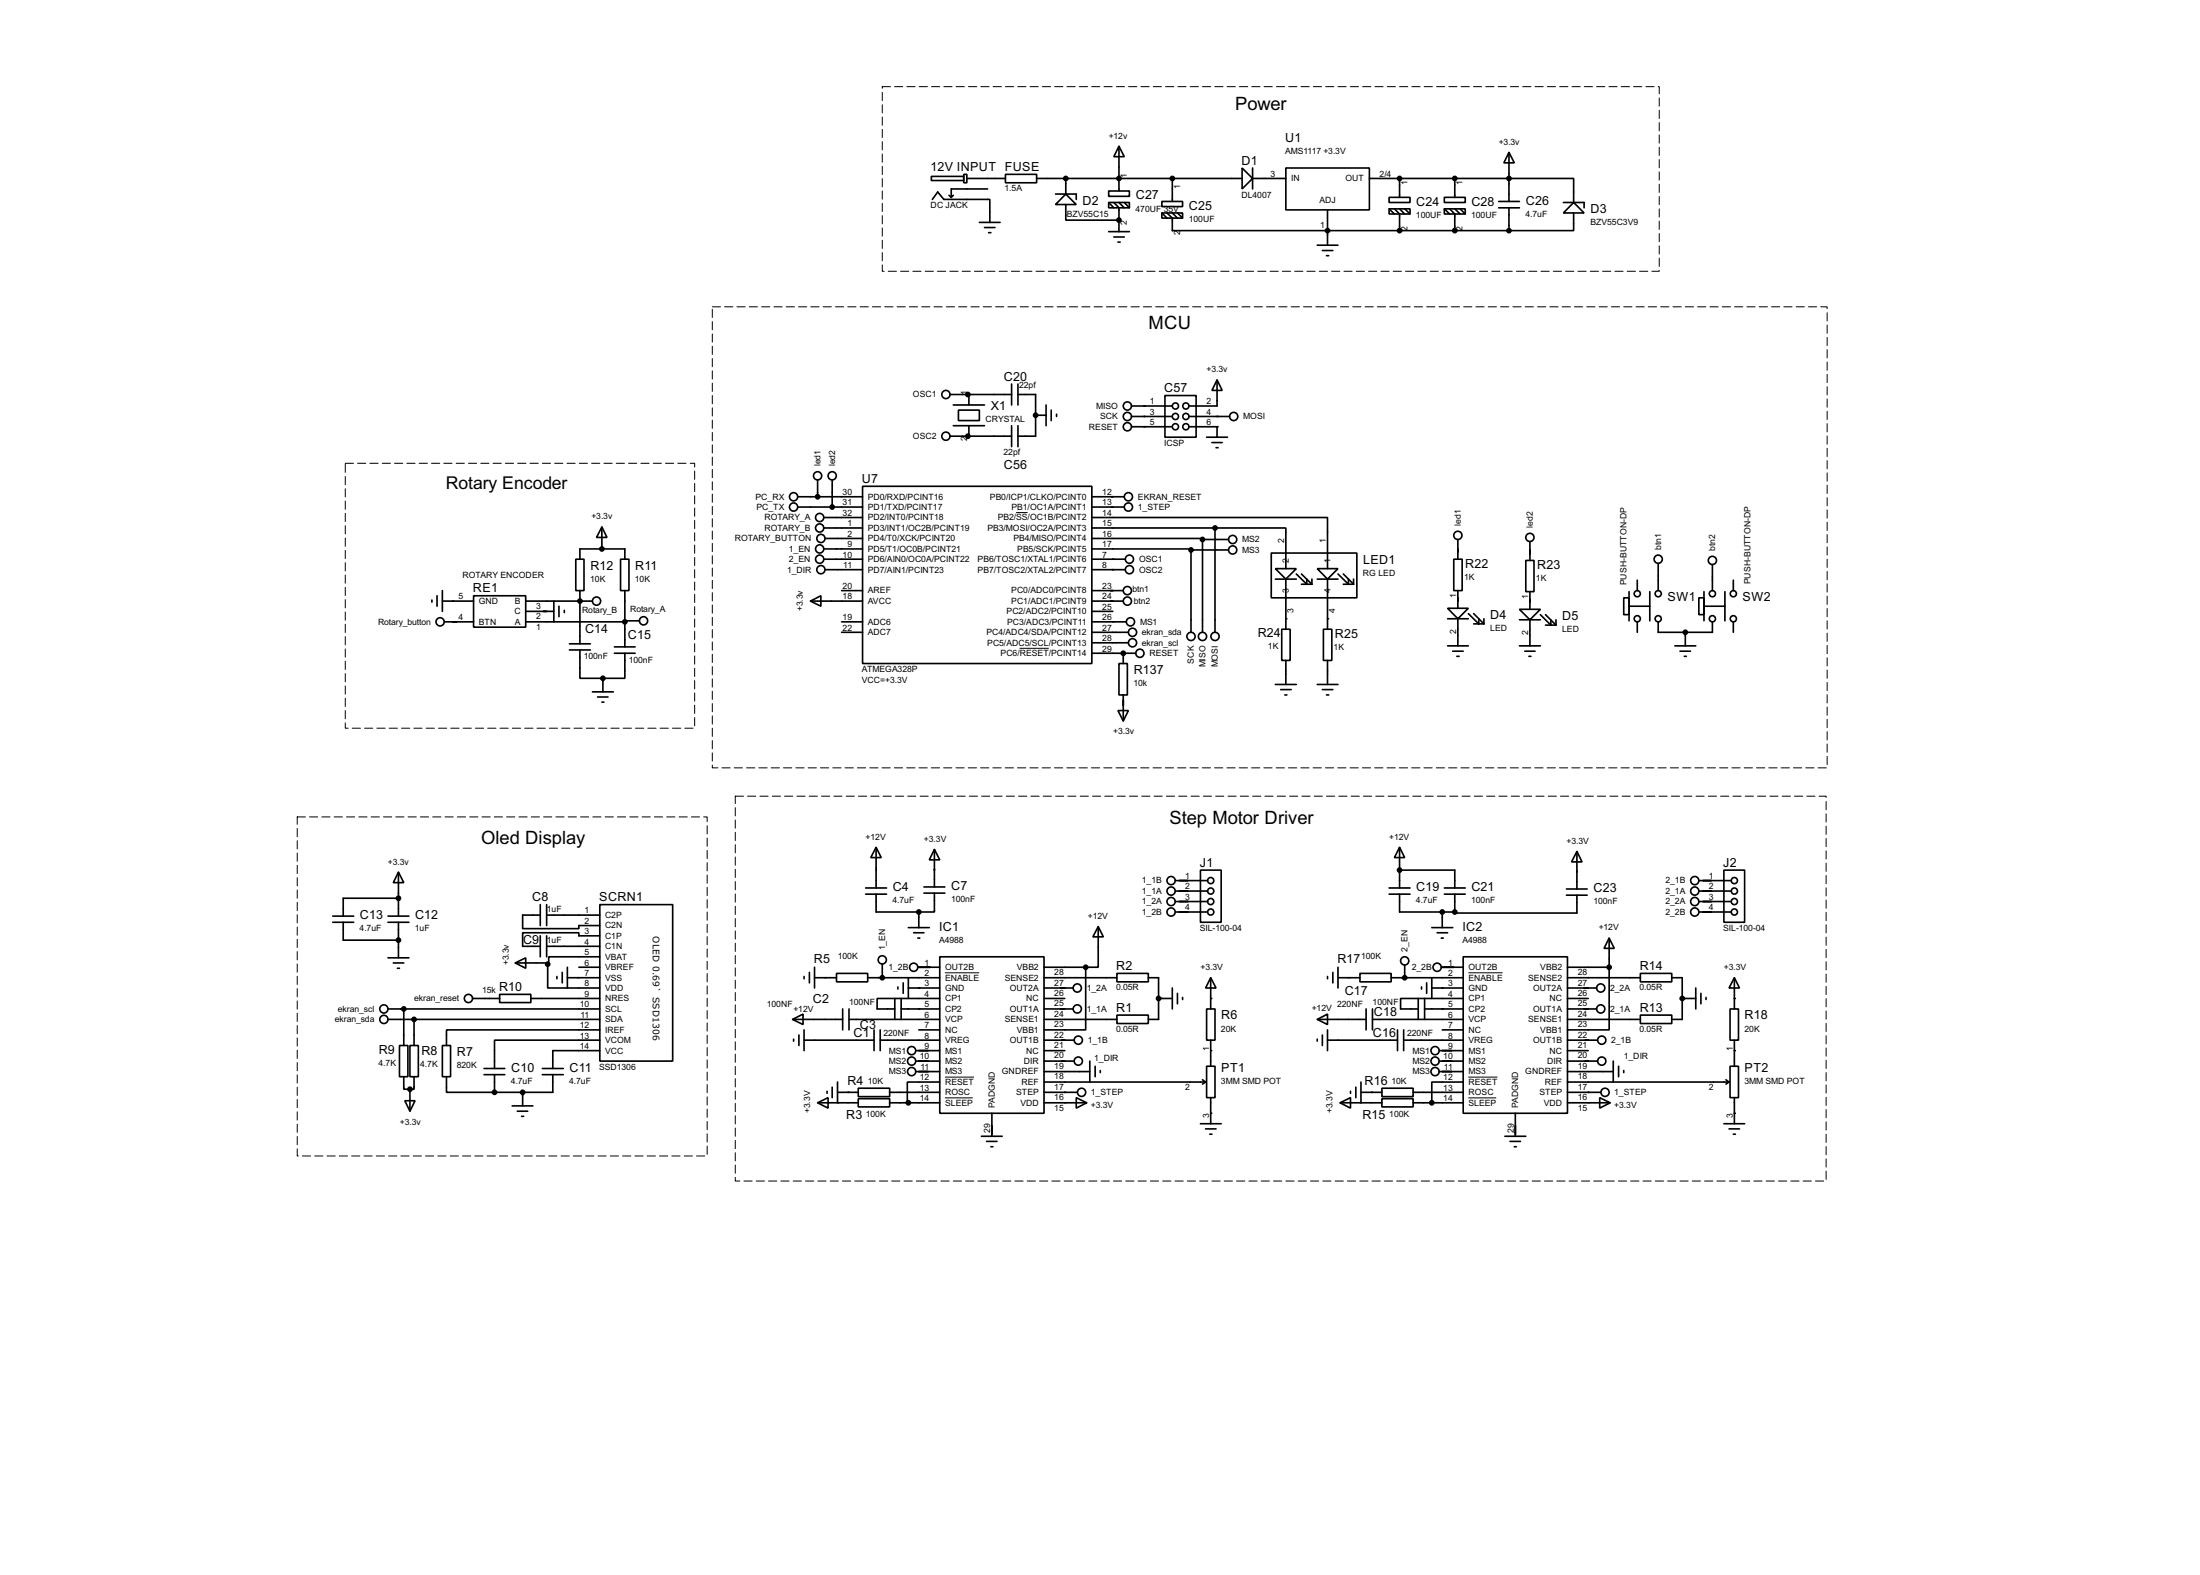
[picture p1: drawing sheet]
<svg xmlns="http://www.w3.org/2000/svg" width="536mm" height="383mm" viewBox="0 0 536 383" stroke-linecap="round" stroke-linejoin="round" font-family="sans-serif">
<g fill="none" stroke="#000" stroke-width=".4">
<path d="M272.6 35.6l1.3 2.6h-2.6zM272.6 35.6v10.9M367.6 37.1l1.3 2.6h-2.6zM367.6 37.1v12M226.9 43h7.9v1h-7.9zM227.1 48.6l1.3-1.8 1.5 1.8h11.2v5.6M231.2 47.6l.5 .5M232.2 47.6l-.5 .5M234.8 42.5h.7v2h-.7zM235.5 43.5h9.4M238.6 54.2h5M239.8 55.4h2.6"/>
<path d="M240.6 46h-8.9v2.1M240.8 56.7h.6M244.9 42.5h7.6v2h-7.6zM252.5 43.5h50.1M257.1 47.3h5.1v1.3M259.6 47.3l2.6 2.5h-5.1zM259.6 49.8v3.8h13M259.6 43.5v3.8M270.1 46.5h5v1.3h-5zM270.1 49.3h5v1.3h-5zM270.1 49.3l1.2 1.3M270.1 56.4h5"/>
<path d="M271.3 49.3l1.3 1.3v5.8M271.3 57.7h2.6M272.3 59h.6M272.6 49.3l1.3 1.3M273.9 49.3l1.2 1.3M283 49.1h5.1v1.2h-5.1zM283 51.9h5.1v1.2h-5.1zM283 51.9l1.3 1.2M284.3 51.9l1.3 1.2v3.1h82M285.6 43.5v5.6M285.6 51.9l1.2 1.2M286.8 51.9l1.3 1.2"/>
<path d="M302.6 40.9l2.5 2.6-2.5 2.5zM305.1 43.5h8.1M305.1 40.9v5.1M313.2 40.9h20.4v10.2h-20.4zM320.9 59.7h5M323.4 51.1v8.6M333.6 43.5h49.7v5.8M338.4 48.1h5.1v1.2h-5.1zM338.4 50.9h5.1v1.2h-5.1zM338.4 50.9l1.3 1.2M339.7 50.9l1.2 1.2v4.1M340.9 43.5v4.6"/>
<path d="M340.9 50.9l1.3 1.2M342.2 50.9l1.3 1.2M351.8 48.1h5.1v1.2h-5.1zM351.8 50.9h5.1v1.2h-5.1zM351.8 50.9l1.3 1.2M353.1 50.9l1.3 1.2v4.1M354.4 43.5v4.6M354.4 50.9l1.3 1.2M355.7 50.9l1.2 1.2M365.1 49.1h5M365.1 50.6h5M367.6 50.6v5.6"/>
<path d="M380.8 49.3h5.1v1.3M383.3 49.3l2.6 2.6h-5.1zM383.3 51.9v4.3h-15.7M322.1 61h2.6M323.1 62.3h.6M231.4 96.1h15M232.2 98.6h7.6M233.5 99.9h5.1v2.5h-5.1zM236 96.1v2.5M246.4 93.5v5.1M248 96.1h4.3v10.1h-4.3M248 93.5v5.1"/>
<path d="M254.8 98.6v5.1M256.1 99.9v2.5M275.6 98.9h10M283.8 96.3h7.6v10.2h-7.6zM296.5 92.5l1.2 2.6h-2.5zM296.5 92.5v6.4h-6.9M199.2 116.9v4.1M202.7 116.9v6.6M210.1 118.4h55.9v43.2h-55.9zM231.4 106.2h15M232.2 103.7h7.6M236 103.7v2.5"/>
<path d="M246.4 103.7v5.1M248 103.7v5.1M252.3 101.1h2.5M257.4 100.9v.5M275.6 101.4h10M275.6 103.9h10M289.6 103.9h6.9v2.6M289.6 101.4h9.9M293.9 106.5h5.1M295.2 107.8h2.5M296.2 109h.5M140.3 136.2h2v7.6h-2z"/>
<path d="M141.3 136.2v-2.5h10.9v2.5M146.6 128.3l1.3 2.6h-2.6zM146.6 128.3v5.4M151.2 136.2h2v7.6h-2zM194.4 121h15.7M194.4 123.5h15.7M200.7 133.7h9.4M200.7 136.2h9.4M200.7 126h9.4M200.7 128.6h9.4M201 131.1h9.1M201 138.7h9.1"/>
<path d="M266 133.7h24.1v.2M266 131.1h26.7v.3h.2M266 126h57.4v12.5M266 121h7.9M266 136.2h8.1M266 128.6h30M266 138.7h8.1M266 123.5h7.9M290.1 133.9h9.2M290.1 133.9v20.1M292.9 131.4h6.4M292.9 131.4v22.6"/>
<path d="M296 128.6h17.2v9.9M296 128.6v25.4M309.7 134.7h20.8v10.9h-20.8zM310.7 138.5h5.1l-2.6 2.5zM315.8 139.8l2.5 2.5v-1.3M317 139.8l2.6 2.5M320.9 138.5h5l-2.5 2.5zM325.9 139.8l2.6 2.5v-1.3M327.2 139.8l2.5 2.5M354.1 136.2h2.1v7.6h-2.1zM355.1 131.4v4.8M371.7 136.5h2v7.6h-2z"/>
<path d="M372.7 131.9v4.6M403.9 137.2v6.6M417.1 137.5v6.3M105.2 146.1v.5M106.5 145.1v2.5M107.8 146.4h7.6M107.8 143.8v5.1M108.3 151.4h7.1M115.4 145.1h12.7v7.6h-12.7zM128.1 146.4h16.2M128.1 148.9h6.8M134.9 146.4v5"/>
<path d="M136.2 147.6v2.6M137.5 148.6v.6M138.7 156.8h5.1M138.7 158.3h5.1M141.3 158.3v6.9h5.6M141.3 143.8v13M149.7 159.1h5M149.7 157.5h5M152.2 159.1v6.1h-5.3M152.2 143.8v13.7M155.8 151.2h-3.1l-.5 .2h-24.1M197.4 146.4l2.6-1.3v2.5z"/>
<path d="M197.4 146.4h12.7M205 154h5.1M205 151.4h5.1M205 143.8h5.1M266 159.1h10.7M266 146.4h7.6M266 154h8.9M266 156.5h8.9M266 148.9h5.1M266 151.4h8.4M266 143.8h7.6M273.6 159.1v2.5"/>
<path d="M310.7 141h5.1M312.2 153.2h2.1v7.6h-2.1zM313.2 141v12.2M317 142.3h2.6M319.6 141v1.3M320.9 141h5M322.4 153.2h2v7.6h-2zM323.4 141v12.2M327.2 142.3h2.5M329.7 141v1.3M352.6 148.1h5.1l-2.6 2.6zM352.6 150.7h5.1"/>
<path d="M352.6 157.3h5.1M353.9 158.6h2.5M354.9 159.8h.5M355.1 143.8v4.3M355.1 150.7v6.6M357.7 149.4l2.5 2.5v-1.2M359 149.4l2.5 2.5M359 151.9h2.5M361.5 150.7v1.2M370.1 148.4h5.1l-2.5 2.5zM370.1 150.9h5.1M370.1 157.3h5.1"/>
<path d="M371.4 158.6h2.5M372.4 159.8h.5M372.7 144.1v4.3M372.7 150.9v6.4M375.2 149.7l2.6 2.5v-1.3M376.5 149.7l2.5 2.5M376.5 152.2h2.5M379 150.9v1.3M395.5 145.6h1.3v4.1h-1.3zM396.8 144.1v7.1M396.8 147.6h5.1M398.8 141.3v2.5"/>
<path d="M398.8 151.4v2.6M401.9 144.1v7.1M403.9 151.4v2.6h13.2v-2.6M408 157.3h5.1M409.2 158.6h2.6M410.3 159.8h.5M410.5 154v3.3M413.8 145.6h1.3v4.1h-1.3zM415.1 147.6h5.1M415.1 144.1v7.1M420.2 144.1v7.1M422.2 141.3v2.5"/>
<path d="M422.2 151.4v2.6M144.3 168.5h5.1M145.6 169.7h2.5M146.6 171h.5M146.9 165.2v3.3M272.3 173h2.6l-1.3 2.6zM272.6 161.6h2v7.6h-2zM273.6 169.2v6.4M310.7 166.7h5.1M312 167.9h2.5M313 169.2h.5M313.2 160.8v5.9"/>
<path d="M320.9 166.7h5M322.1 167.9h2.6M323.1 169.2h.6M323.4 160.8v5.9M97.1 212.4l1.3 2.5h-2.6zM97.1 212.4v10.7M97.1 218.7h-13.5v4.4M210.9 216.2h5.1M210.9 217.7h5.1M213.4 206.3l1.3 2.5h-2.6zM213.4 217.7v4.4h10.4M213.4 206.3v9.9"/>
<path d="M225.1 216h5.1M225.1 217.5h5.1M227.6 206.8l1.3 2.6h-2.5zM227.6 217.5v4.6h-3.8M227.6 206.8v9.2M286.3 214.4h7.9M286.3 217h7.9M286.3 219.5h7.9M292.4 211.9h5.1v12.7h-5.1zM338.4 216.2h5.1M338.4 217.7h5.1M340.9 206.3l1.3 2.5h-2.5z"/>
<path d="M340.9 217.7v4.4h13.5M340.9 211.9h13.5v4.3M340.9 206.3v9.9M351.8 216.2h5.1M351.8 217.7h5.1M354.4 217.7v4.4M381.6 216.5h5M381.6 218h5M384.1 207.3l1.3 2.6h-2.6zM384.1 218v4.3h-29.7v-.2M384.1 207.3v9.2M413.8 214.4h7.9"/>
<path d="M413.8 217h7.9M413.8 219.5h7.9M419.9 211.9h5.1v12.7h-5.1zM81.1 223.1h5.1M81.1 224.6h5.1M83.6 224.6v4.3h13.5M94.5 233.2h5.1M94.5 223.1h5.1M94.5 224.6h5.1M95.8 234.5h2.6M96.8 235.8h.5M97.1 224.6v8.6"/>
<path d="M125.5 234.5l2.6-1.3v2.6zM125.5 234.5h7.9v.3M131.6 222.8h-4.3v3.3h13.7v-.7h5.1M131.6 220.3v5.1M131.6 227.9v5.1M133.2 222.8h12.9M133.2 230.4h12.9M133.2 220.3v5.1M133.2 227.9v5.1M133.4 234.8v5.8h12.7M135.7 237.8v.5M137 236.8v2.5"/>
<path d="M138.2 238.1h7.9M138.2 235.5v5.1M141 235.5h5.1M146.1 220.3h17.8v38.1h-17.8zM146.1 227.9h-5.1v-.8h-13.7v3.3h4.3M146.1 233h-12.4v1.8h-.3M195.9 237.8v.5M197.2 236.8v2.5M198.4 238.1h5.4M198.4 235.5v5.1M203.8 237h7.6v2.1h-7.6zM211.4 238.1h17.5"/>
<path d="M214.9 234.8v3.3M220 239.3v2.6M221.3 238.1v5M221.3 225.9h5.1M222.6 227.1h2.5M223.6 235.5h5.3M223.6 228.4h.5M223.8 222.1v3.8M228.9 233h25.4v38.1h-25.4zM254.3 238.1h17.8M254.3 235.5h10.2M264.5 235.5v15.3h-10.2"/>
<path d="M267.5 225.6l1.3 2.5h-2.6zM267.5 225.6v9.9h-3M272.1 237h7.6v2.1h-7.6zM279.7 238.1h2.5v10.1h-2.5M286.3 222.1h7.9M294.9 238.1l1.3 2.5h-2.5zM294.9 238.1v7.6M323.4 237.8v.5M324.7 236.8v2.5M325.9 238.1h5.4M325.9 235.5v5.1M331.3 237h7.6v2.1h-7.6z"/>
<path d="M338.9 238.1h17.5M342.2 235v3.1M347.5 239.3v2.6M348.8 225.9h5.1M348.8 238.1v5M350.1 227.1h2.5M351.1 235.5h5.3M351.1 228.4h.5M351.3 222.1v3.8M356.4 233h25.4v38.1h-25.4zM381.8 238.1h17.8M381.8 235.5h10.2"/>
<path d="M392 228.4l1.2 2.5h-2.5zM392 235.5v15.3h-10.2M392 228.4v7.1M399.6 237h7.6v2.1h-7.6zM407.2 238.1h2.6v10.1h-2.6M413.8 222.1h7.9M422.5 238.1l1.2 2.5h-2.5zM422.5 238.1v7.6M94.5 248.2h51.6M94.5 245.7h51.6M97.3 254.6h2.1v7.6h-2.1zM98.4 245.7v8.9"/>
<path d="M99.9 254.6h2v7.6h-2zM100.9 248.2v6.4M107.8 254.6h2v7.6h-2zM115.1 243.1h6.6M121.7 242.1h7.6v2h-7.6zM129.3 243.1h16.8M146.1 250.8h-37.3v3.8M146.1 253.3h-25.6v6.9M146.1 255.8h-11.4v4.4M193.1 248.2l2.5-1.3v2.6zM193.1 248.2h12.2M193.3 253v.5"/>
<path d="M194.6 252v2.6M195.9 253.3h17M195.9 250.8v5M205.3 245.7v5.1M206.8 248.2h22.1M206.8 245.7v5.1M212.9 250.8v5M214.4 253.3h14.5M214.4 250.8v5M218 243.1v5.1M218.7 240.3v.5M219.5 245.7h9.4"/>
<path d="M219.5 243.1v5.1M221.3 240.6h7.6M223.1 255.8h5.8M223.1 258.4h5.8M223.8 250.8h5.1M228.9 243.1h-15.2v2.6h4.3M254.3 248.2h17.8M254.3 243.1h5.1M254.3 253.3h7.4M254.3 240.6h7.1M254.3 245.7h7.1M254.3 255.8h5.1"/>
<path d="M254.3 258.4h7.4M265.5 258.4v5.1M266.8 259.6v2.6M272.1 247.2h7.6v2h-7.6zM282.2 243.1h3.4M285.6 240.6v5.1M286.8 241.9v2.5M288.1 242.9v.5M293.9 245.7h2.1v7.6h-2.1zM293.9 259.6h2.1v7.7h-2.1zM294.9 253.3v6.3M320.9 248.2l2.5-1.3v2.6z"/>
<path d="M320.9 248.2h11.9M320.9 253v.5M322.1 252v2.6M323.4 253.3h17M323.4 250.8v5M332.8 245.7v5.1M334.3 248.2h22.1M334.3 245.7v5.1M340.4 250.8v5M341.9 253.3h14.5M341.9 250.8v5M345.5 243.1v5.1"/>
<path d="M346.3 240.3v.5M347 245.7h9.4M347 243.1v5.1M348.8 240.6h7.6M350.6 255.8h5.8M350.6 258.4h5.8M351.3 250.8h5.1M356.4 243.1h-15.2v2.6h4.3M381.8 248.2h17.8M381.8 243.1h5.1M381.8 253.3h7.4M381.8 240.6h7.1"/>
<path d="M381.8 245.7h7.1M381.8 255.8h5.1M381.8 258.4h7.4M393 258.4v5.1M394.3 259.6v2.6M399.6 247.2h7.6v2h-7.6zM409.8 243.1h3.3M413.1 240.6v5.1M414.3 241.9v2.5M415.6 242.9v.5M421.4 245.7h2.1v7.6h-2.1zM421.4 259.6h2.1v7.7h-2.1z"/>
<path d="M422.5 253.3v6.3M98.4 262.2v3h1.5M98.6 268h2.5l-1.2 2.6zM99.9 265.2v5.4M100.9 262.2v3h-1M108.8 262.2v3.8h11.7M117.9 260.2h5.1M117.9 261.7h5.1M120.5 261.7v4.3M124.8 269.3h5M126 270.6h2.6M127.1 271.8h.5"/>
<path d="M127.3 266v3.3M132.1 260.2h5.1M132.1 261.7h5.1M134.7 261.7v4.3h-14.2M199.2 268.5l2.5-1.2v2.5zM199.2 268.5h9.9M201.5 265.7v.5M202.7 264.7v2.6M204 266h5.1M204 263.5v5M209.1 267.5h7.6v2h-7.6zM209.1 265h7.6v2h-7.6z"/>
<path d="M216.7 268.5h12.2M216.7 266h12.2M223.1 260.9h5.8M228.9 263.5h-7.9v5h.3M239.1 276.7h5M240.3 277.9h2.6M241.4 279.2h.5M241.6 271.1v5.6M254.3 268.5h10.4M254.3 266h8.1M254.3 263.5h39.4M254.3 260.9h11.2"/>
<path d="M262.2 267.3l2.5 1.2-2.5 1.3zM268 260.7v.5M292.4 273.6h5.1M292.9 262.9l.8 .6M293.7 263.5l-.8 .5M293.7 274.9h2.5M294.7 276.2h.5M294.9 267.3v6.3M326.4 268.5l2.6-1.2v2.5zM326.4 268.5h10.2M329 265.7v.5M330.3 264.7v2.6"/>
<path d="M331.5 266h5.1M331.5 263.5v5M336.6 267.5h7.6v2h-7.6zM336.6 265h7.6v2h-7.6zM344.2 268.5h12.2M344.2 266h12.2M350.6 260.9h5.8M356.4 263.5h-7.6v5M366.6 276.7h5.1M367.8 277.9h2.6M368.9 279.2h.5M369.1 271.1v5.6"/>
<path d="M381.8 268.5h10.4M381.8 266h8.1M381.8 263.5h39.4M381.8 260.9h11.2M389.7 267.3l2.5 1.2-2.5 1.3zM395.5 260.7v.5M419.9 273.6h5.1M420.4 262.9l.8 .6M421.2 274.9h2.5M421.2 263.5l-.8 .5M422.2 276.2h.5M422.5 267.3v6.3"/>
<circle cx="230.4" cy="96.1" r="1"/>
<circle cx="274.6" cy="98.9" r="1"/>
<circle cx="286.3" cy="98.9" r=".75"/>
<circle cx="288.8" cy="98.9" r=".75"/>
<circle cx="199.1" cy="115.9" r="1"/>
<circle cx="202.7" cy="115.9" r="1"/>
<circle cx="230.4" cy="106.2" r="1"/>
<circle cx="274.6" cy="103.9" r="1"/>
<circle cx="274.6" cy="101.4" r="1"/>
<circle cx="286.3" cy="101.4" r=".75"/>
<circle cx="286.3" cy="103.9" r=".75"/>
<circle cx="288.8" cy="101.4" r=".75"/>
<circle cx="288.8" cy="103.9" r=".75"/>
<circle cx="300.5" cy="101.4" r="1"/>
<circle cx="193.3" cy="121" r="1"/>
<circle cx="193.3" cy="123.5" r="1"/>
<circle cx="199.6" cy="136.2" r="1"/>
<circle cx="199.6" cy="133.7" r="1"/>
<circle cx="199.6" cy="126" r="1"/>
<circle cx="199.6" cy="128.6" r="1"/>
<circle cx="199.9" cy="138.7" r="1"/>
<circle cx="199.9" cy="131.1" r="1"/>
<circle cx="274.8" cy="121" r="1"/>
<circle cx="274.8" cy="123.5" r="1"/>
<circle cx="275.1" cy="138.7" r="1"/>
<circle cx="275.1" cy="136.2" r="1"/>
<circle cx="300.2" cy="133.9" r="1"/>
<circle cx="300.2" cy="131.4" r="1"/>
<circle cx="355.1" cy="130.4" r="1"/>
<circle cx="372.6" cy="130.9" r="1"/>
<circle cx="403.9" cy="136.2" r="1"/>
<circle cx="417.1" cy="136.5" r="1"/>
<circle cx="107.2" cy="151.4" r="1"/>
<circle cx="145.3" cy="146.4" r="1"/>
<circle cx="156.7" cy="151.2" r="1"/>
<circle cx="274.6" cy="143.8" r="1"/>
<circle cx="274.6" cy="146.4" r="1"/>
<circle cx="275.3" cy="151.4" r="1"/>
<circle cx="275.8" cy="154" r="1"/>
<circle cx="275.8" cy="156.5" r="1"/>
<circle cx="277.6" cy="159.1" r="1"/>
<circle cx="290.1" cy="155" r="1"/>
<circle cx="292.9" cy="155" r="1"/>
<circle cx="295.9" cy="155" r="1"/>
<circle cx="398.8" cy="144.6" r=".75"/>
<circle cx="398.8" cy="150.7" r=".75"/>
<circle cx="403.9" cy="144.6" r=".75"/>
<circle cx="403.9" cy="150.7" r=".75"/>
<circle cx="417.1" cy="144.6" r=".75"/>
<circle cx="417.1" cy="150.7" r=".75"/>
<circle cx="422.2" cy="144.6" r=".75"/>
<circle cx="422.2" cy="150.7" r=".75"/>
<circle cx="285.2" cy="214.4" r="1"/>
<circle cx="285.2" cy="219.5" r="1"/>
<circle cx="285.2" cy="217" r="1"/>
<circle cx="294.9" cy="217" r=".75"/>
<circle cx="294.9" cy="214.4" r=".75"/>
<circle cx="294.9" cy="219.5" r=".75"/>
<circle cx="412.8" cy="219.5" r="1"/>
<circle cx="412.8" cy="217" r="1"/>
<circle cx="412.8" cy="214.4" r="1"/>
<circle cx="422.4" cy="214.4" r=".75"/>
<circle cx="422.4" cy="219.5" r=".75"/>
<circle cx="422.4" cy="217" r=".75"/>
<circle cx="214.9" cy="233.7" r="1"/>
<circle cx="222.5" cy="235.5" r="1"/>
<circle cx="285.2" cy="222.1" r="1"/>
<circle cx="294.9" cy="222.1" r=".75"/>
<circle cx="342.1" cy="234" r="1"/>
<circle cx="350" cy="235.5" r="1"/>
<circle cx="412.8" cy="222.1" r="1"/>
<circle cx="422.4" cy="222.1" r=".75"/>
<circle cx="93.5" cy="248.2" r="1"/>
<circle cx="93.5" cy="245.7" r="1"/>
<circle cx="114.1" cy="243.1" r="1"/>
<circle cx="222" cy="258.4" r="1"/>
<circle cx="222" cy="255.8" r="1"/>
<circle cx="262.4" cy="240.6" r="1"/>
<circle cx="262.4" cy="245.7" r="1"/>
<circle cx="262.6" cy="253.3" r="1"/>
<circle cx="262.6" cy="258.4" r="1"/>
<circle cx="349.5" cy="255.8" r="1"/>
<circle cx="349.5" cy="258.4" r="1"/>
<circle cx="389.9" cy="240.6" r="1"/>
<circle cx="389.9" cy="245.7" r="1"/>
<circle cx="390.1" cy="258.4" r="1"/>
<circle cx="390.1" cy="253.3" r="1"/>
<circle cx="222" cy="260.9" r="1"/>
<circle cx="263.4" cy="266" r="1"/>
<circle cx="349.5" cy="260.9" r="1"/>
<circle cx="390.9" cy="266" r="1"/>
</g>
<g fill="#000">
<circle cx="272.6" cy="43.5" r=".2"/>
<circle cx="272.6" cy="53.6" r=".2"/>
<circle cx="323.4" cy="56.2" r=".2"/>
<circle cx="278.7" cy="98.9" r=".2"/>
<circle cx="252.3" cy="101.1" r=".2"/>
<circle cx="278.7" cy="101.4" r=".2"/>
<circle cx="278.7" cy="103.9" r=".2"/>
<circle cx="296.5" cy="103.9" r=".2"/>
<circle cx="296.5" cy="101.4" r=".2"/>
<circle cx="271.1" cy="138.7" r=".2"/>
<circle cx="271.1" cy="136.2" r=".2"/>
<circle cx="110.3" cy="146.4" r=".2"/>
<circle cx="141.3" cy="146.4" r=".2"/>
<circle cx="273.6" cy="159.1" r=".2"/>
<circle cx="313.2" cy="150.7" r=".2"/>
<circle cx="323.4" cy="150.7" r=".2"/>
<circle cx="97.1" cy="218.7" r=".2"/>
<circle cx="340.9" cy="211.9" r=".2"/>
<circle cx="97.1" cy="228.9" r=".2"/>
<circle cx="342.2" cy="238.1" r=".2"/>
<circle cx="354.4" cy="222.1" r=".2"/>
<circle cx="223.8" cy="245.7" r=".2"/>
<circle cx="223.8" cy="240.6" r=".2"/>
<circle cx="294.9" cy="243.1" r=".2"/>
<circle cx="294.9" cy="255.8" r=".2"/>
<circle cx="351.3" cy="245.7" r=".2"/>
<circle cx="351.3" cy="240.6" r=".2"/>
<circle cx="422.5" cy="255.8" r=".2"/>
<circle cx="422.5" cy="243.1" r=".2"/>
<circle cx="120.5" cy="266" r=".2"/>
<circle cx="206.6" cy="266" r=".2"/>
<circle cx="259.4" cy="266" r=".2"/>
<circle cx="294.9" cy="271.1" r=".2"/>
<circle cx="334.1" cy="266" r=".2"/>
<circle cx="386.9" cy="266" r=".2"/>
<circle cx="422.5" cy="271.1" r=".2"/>
</g>
<path d="M247.5 124.8h2.8M248.4 157.9h7.1M230.2 236.9h8.3M357.7 236.9h8.3M230.2 262.3h7.1M230.2 267.3h6.8M357.7 262.3h7.1M357.7 267.3h6.8" fill="none" stroke="#000" stroke-width=".24"/>
<g fill="#000" stroke="#000" stroke-width=".4">
<circle cx="259.6" cy="43.5" r=".5"/>
<circle cx="272.5" cy="53.6" r=".5"/>
<circle cx="272.5" cy="43.5" r=".5"/>
<circle cx="285.5" cy="43.5" r=".5"/>
<circle cx="323.3" cy="56.2" r=".5"/>
<circle cx="340.9" cy="43.5" r=".5"/>
<circle cx="340.9" cy="56.2" r=".5"/>
<circle cx="354.3" cy="43.5" r=".5"/>
<circle cx="354.3" cy="56.2" r=".5"/>
<circle cx="367.5" cy="43.5" r=".5"/>
<circle cx="367.5" cy="56.2" r=".5"/>
<circle cx="235.7" cy="96.1" r=".5"/>
<circle cx="235.7" cy="106.2" r=".5"/>
<circle cx="252.2" cy="101.1" r=".5"/>
<circle cx="146.6" cy="133.7" r=".5"/>
<circle cx="199.1" cy="121" r=".5"/>
<circle cx="202.7" cy="123.5" r=".5"/>
<circle cx="290.1" cy="133.9" r=".5"/>
<circle cx="292.9" cy="131.4" r=".5"/>
<circle cx="295.9" cy="128.6" r=".5"/>
<circle cx="141.2" cy="146.4" r=".5"/>
<circle cx="152.2" cy="151.4" r=".5"/>
<circle cx="273.6" cy="159.1" r=".5"/>
<circle cx="410.5" cy="154" r=".5"/>
<circle cx="146.8" cy="165.2" r=".5"/>
<circle cx="97" cy="218.7" r=".5"/>
<circle cx="340.9" cy="211.9" r=".5"/>
<circle cx="97" cy="228.9" r=".5"/>
<circle cx="133.4" cy="234.8" r=".5"/>
<circle cx="214.9" cy="238.1" r=".5"/>
<circle cx="223.8" cy="222.1" r=".5"/>
<circle cx="264.4" cy="235.5" r=".5"/>
<circle cx="342.1" cy="238.1" r=".5"/>
<circle cx="351.3" cy="222.1" r=".5"/>
<circle cx="354.3" cy="222.1" r=".5"/>
<circle cx="391.9" cy="235.5" r=".5"/>
<circle cx="98.3" cy="245.7" r=".5"/>
<circle cx="100.8" cy="248.2" r=".5"/>
<circle cx="282.2" cy="243.1" r=".5"/>
<circle cx="409.7" cy="243.1" r=".5"/>
<circle cx="99.8" cy="265.2" r=".5"/>
<circle cx="120.4" cy="266" r=".5"/>
<circle cx="127.3" cy="266" r=".5"/>
<circle cx="221.2" cy="268.5" r=".5"/>
<circle cx="348.7" cy="268.5" r=".5"/>
</g>
<path d="M214.9 21.1h189.3v45h-189.3zM173.5 74.7h271.6v112.3h-271.6zM84.1 112.8h85.1v64.5h-85.1zM72.4 198.9h99.9v82.6h-99.9zM179.1 193.9h265.7v93.7h-265.7z" fill="none" stroke="#fff" stroke-width=".24"/>
<path d="M214.9 21.1h189.3v45h-189.3zM173.5 74.7h271.6v112.3h-271.6zM84.1 112.8h85.1v64.5h-85.1zM72.4 198.9h99.9v82.6h-99.9zM179.1 193.9h265.7v93.7h-265.7z" fill="none" stroke="#000" stroke-width=".24" stroke-dasharray="2 1"/>
<g font-size="5">
<text x="300.8" y="26.9">Power</text>
<text x="279.8" y="80">MCU</text>
<text x="284.8" y="200.5">Step Motor Driver</text>
<text x="117.2" y="205.5">Oled Display</text>
</g>
<text font-size="4.8" x="108.6" y="119">Rotary Encoder</text>
<g font-size="3.4">
<text x="313.1" y="34.6">U1</text>
<text x="226.7" y="41.6">12V INPUT FUSE</text>
<text x="302.4" y="40.1">D1</text>
<text x="263.7" y="49.8">D2</text>
<text x="276.7" y="48.6">C27</text>
<text x="289.6" y="51.1">C25</text>
<text x="345" y="50.1">C24</text>
<text x="358.4" y="50.1">C28</text>
<text x="371.7" y="49.8">C26</text>
<text x="387.4" y="51.9">D3</text>
<text x="244.5" y="92.7">C20</text>
<text x="283.6" y="95.5">C57</text>
<text x="241.4" y="99.9">X1</text>
<text x="210" y="117.6">U7</text>
<text x="244.5" y="114.3">C56</text>
<text x="332" y="137.2">LED1</text>
<text x="143.8" y="138.7">R12</text>
<text x="154.7" y="138.7">R11</text>
<text x="356.9" y="138.2">R22</text>
<text x="374.5" y="138.5">R23</text>
<text x="115.2" y="144.3">RE1</text>
<text x="406.2" y="146.4">SW1</text>
<text x="424.5" y="146.4">SW2</text>
<text x="142.5" y="154.2">C14</text>
<text x="153" y="155.5">C15</text>
<text x="306.4" y="155">R24</text>
<text x="325.2" y="155.2">R25</text>
<text x="363" y="150.7">D4</text>
<text x="380.5" y="150.9">D5</text>
<text x="276.2" y="164.1">R137</text>
<text x="292.3" y="211.1">J1</text>
<text x="419.8" y="211.1">J2</text>
<text x="129.7" y="219.5">C8</text>
<text x="146" y="219.5">SCRN1</text>
<text x="217.5" y="217">C4</text>
<text x="231.7" y="216.7">C7</text>
<text x="345" y="217">C19</text>
<text x="358.4" y="217">C21</text>
<text x="388.2" y="217.2">C23</text>
<text x="87.7" y="223.8">C13</text>
<text x="101.1" y="223.8">C12</text>
<text x="228.8" y="226.6">IC1</text>
<text x="356.3" y="226.6">IC2</text>
<text x="127.4" y="229.9">C9</text>
<text x="198.3" y="234.5">R5</text>
<text x="271.9" y="236.2">R2</text>
<text x="325.8" y="234.5">R17</text>
<text x="399.4" y="236.2">R14</text>
<text x="121.6" y="241.3">R10</text>
<text x="198" y="244.1">C2</text>
<text x="327.6" y="242.3">C17</text>
<text x="209.5" y="250.5">C3</text>
<text x="271.9" y="246.4">R1</text>
<text x="297.5" y="248.2">R6</text>
<text x="334.7" y="247.4">C18</text>
<text x="399.4" y="246.4">R13</text>
<text x="425" y="248.2">R18</text>
<text x="92.3" y="256.6">R9</text>
<text x="102.7" y="256.9">R8</text>
<text x="111.3" y="257.1">R7</text>
<text x="207.9" y="252.5">C1</text>
<text x="334.4" y="252.5">C16</text>
<text x="124.5" y="260.9">C10</text>
<text x="138.7" y="260.9">C11</text>
<text x="297.5" y="260.9">PT1</text>
<text x="425" y="260.9">PT2</text>
<text x="206.4" y="264.2">R4</text>
<text x="332.4" y="264.2">R16</text>
<text x="206.1" y="272.6">R3</text>
<text x="331.9" y="272.6">R15</text>
</g>
<text font-size="2.7" x="159.1" y="227.9" transform="rotate(90 159.1 227.9)">OLED 0.69` SSD1306</text>
<g font-size="2.4">
<text x="270.1" y="33.8">+12v</text>
<text x="365.1" y="35.3">+3.3v</text>
<text x="313" y="37.5">AMS1117 +3.3V</text>
<text x="244.7" y="46.6">1.5A</text>
<text x="274.5" y="43.4" transform="rotate(-90 274.5 43.4)">1</text>
<text x="287.5" y="46" transform="rotate(-90 287.5 46)">1</text>
<text x="309.5" y="43">3</text>
<text x="314.5" y="44.1">IN</text>
<text x="327.7" y="44.1">OUT</text>
<text x="336.1" y="43">2/4</text>
<text x="342.8" y="45" transform="rotate(-90 342.8 45)">1</text>
<text x="356.3" y="45" transform="rotate(-90 356.3 45)">1</text>
<text x="226.7" y="50.7">DC JACK</text>
<text x="259.8" y="52.8">BZV55C15</text>
<text x="276.6" y="51.5">470UF 35V</text>
<text x="302.4" y="48.1">DL4007</text>
<text x="321.4" y="49.4">ADJ</text>
<text x="344.9" y="53">100UF</text>
<text x="358.4" y="53">100UF</text>
<text x="371.6" y="52.8">4.7uF</text>
<text x="274.5" y="54.7" transform="rotate(-90 274.5 54.7)">2</text>
<text x="287.5" y="57.3" transform="rotate(-90 287.5 57.3)">2</text>
<text x="289.6" y="54">100UF</text>
<text x="321.6" y="55.5">1</text>
<text x="342.8" y="56.3" transform="rotate(-90 342.8 56.3)">2</text>
<text x="356.3" y="56.3" transform="rotate(-90 356.3 56.3)">2</text>
<text x="387.4" y="54.8">BZV55C3V9</text>
<text x="248.3" y="94.4">22pf</text>
<text x="293.9" y="90.7">+3.3v</text>
<text x="222.4" y="96.7">OSC1</text>
<text x="235.6" y="96.1" transform="rotate(-90 235.6 96.1)">1</text>
<text x="267" y="99.5">MISO</text>
<text x="280.1" y="98.5">1</text>
<text x="280.1" y="101">3</text>
<text x="293.9" y="98.5">2</text>
<text x="293.9" y="101">4</text>
<text x="222.4" y="106.9">OSC2</text>
<text x="235.6" y="107.4" transform="rotate(-90 235.6 107.4)">2</text>
<text x="240" y="102.8">CRYSTAL</text>
<text x="265.2" y="104.6">RESET</text>
<text x="268" y="102.1">SCK</text>
<text x="280.1" y="103.5">5</text>
<text x="293.9" y="103.5">6</text>
<text x="302.8" y="102.1">MOSI</text>
<text x="199.9" y="113.6" transform="rotate(-90 199.9 113.6)">led1</text>
<text x="203.4" y="113.6" transform="rotate(-90 203.4 113.6)">led2</text>
<text x="244.5" y="110.8">22pf</text>
<text x="283.6" y="108.6">ICSP</text>
<text x="184" y="121.7">PC_RX</text>
<text x="184.2" y="124.2">PC_TX</text>
<text x="205.3" y="125.6">32</text>
<text x="205.3" y="123.1">31</text>
<text x="205.3" y="120.6">30</text>
<text x="211.4" y="124.2">PD1/TXD/PCINT17</text>
<text x="211.4" y="121.7">PD0/RXD/PCINT16</text>
<text x="241.1" y="121.7">PB0/ICP1/CLKO/PCINT0</text>
<text x="246.4" y="124.2">PB1/OC1A/PCINT1</text>
<text x="268.5" y="120.6">12</text>
<text x="268.5" y="123.1">13</text>
<text x="268.5" y="125.6">14</text>
<text x="277.2" y="124.2">1_STEP</text>
<text x="277.2" y="121.7">EKRAN_RESET</text>
<text x="144.1" y="126.4">+3.3v</text>
<text x="179" y="131.8">ROTARY_BUTTON</text>
<text x="186.2" y="126.7">ROTARY_A</text>
<text x="186.2" y="129.2">ROTARY_B</text>
<text x="206.4" y="130.7">2</text>
<text x="206.4" y="128.2">1</text>
<text x="211.4" y="131.8">PD4/T0/XCK/PCINT20</text>
<text x="211.4" y="129.2">PD3/INT1/OC2B/PCINT19</text>
<text x="211.4" y="126.7">PD2/INT0/PCINT18</text>
<text x="240.5" y="129.2">PB3/MOSI/OC2A/PCINT3</text>
<text x="243" y="126.7">PB2/SS/OC1B/PCINT2</text>
<text x="246.8" y="131.8">PB4/MISO/PCINT4</text>
<text x="268.5" y="128.2">15</text>
<text x="268.5" y="130.7">16</text>
<text x="355.8" y="128.1" transform="rotate(-90 355.8 128.1)">led1</text>
<text x="373.3" y="128.5" transform="rotate(-90 373.3 128.5)">led2</text>
<text x="192.2" y="134.4">1_EN</text>
<text x="192.2" y="136.9">2_EN</text>
<text x="205.3" y="135.8">10</text>
<text x="206.4" y="133.3">9</text>
<text x="211.4" y="136.9">PD6/AIN0/OC0A/PCINT22</text>
<text x="211.4" y="134.4">PD5/T1/OC0B/PCINT21</text>
<text x="238.1" y="136.9">PB6/TOSC1/XTAL1/PCINT6</text>
<text x="247.8" y="134.4">PB5/SCK/PCINT5</text>
<text x="268.5" y="133.3">17</text>
<text x="268.5" y="135.8">7</text>
<text x="277.4" y="136.9">OSC1</text>
<text x="302.6" y="132">MS2</text>
<text x="302.6" y="134.6">MS3</text>
<text x="312.8" y="132.1" transform="rotate(-90 312.8 132.1)">2</text>
<text x="313.9" y="137.1" transform="rotate(-90 313.9 137.1)">2</text>
<text x="323" y="132.1" transform="rotate(-90 323 132.1)">1</text>
<text x="324.1" y="137.1" transform="rotate(-90 324.1 137.1)">1</text>
<text x="404.6" y="133.9" transform="rotate(-90 404.6 133.9)">btn1</text>
<text x="417.8" y="134.1" transform="rotate(-90 417.8 134.1)">btn2</text>
<text x="112.6" y="140.8">ROTARY ENCODER</text>
<text x="143.8" y="141.7">10K</text>
<text x="154.7" y="141.7">10K</text>
<text x="191.7" y="139.4">1_DIR</text>
<text x="205.3" y="143.4">20</text>
<text x="205.4" y="138.3">11</text>
<text x="211.4" y="139.4">PD7/AIN1/PCINT23</text>
<text x="238.1" y="139.4">PB7/TOSC2/XTAL2/PCINT7</text>
<text x="268.5" y="138.3">8</text>
<text x="268.5" y="143.4">23</text>
<text x="277.4" y="139.4">OSC2</text>
<text x="332" y="140.2">RG LED</text>
<text x="356.6" y="141.1">1K</text>
<text x="374.1" y="141.5">1K</text>
<text x="396.2" y="142.5" transform="rotate(-90 396.2 142.5)">PUSH-BUTTON-DP</text>
<text x="426.4" y="142.3" transform="rotate(-90 426.4 142.3)">PUSH-BUTTON-DP</text>
<text x="111.7" y="146">5</text>
<text x="116.6" y="147.1">GND</text>
<text x="125.3" y="149.6">C</text>
<text x="125.4" y="147.1">B</text>
<text x="130.6" y="148.2">3</text>
<text x="141.8" y="149.3">Rotary_B</text>
<text x="153.5" y="149.1">Rotary_A</text>
<text x="195.6" y="148.9" transform="rotate(-90 195.6 148.9)">+3.3v</text>
<text x="205.3" y="146">18</text>
<text x="211.4" y="147.1">AVCC</text>
<text x="211.4" y="144.5">AREF</text>
<text x="245.2" y="149.6">PC2/ADC2/PCINT10</text>
<text x="246.3" y="147.1">PC1/ADC1/PCINT9</text>
<text x="246.3" y="144.5">PC0/ADC0/PCINT8</text>
<text x="268.5" y="148.5">25</text>
<text x="268.5" y="146">24</text>
<text x="275.9" y="144.3">btn1</text>
<text x="276.2" y="147.1">btn2</text>
<text x="313.9" y="144.3" transform="rotate(-90 313.9 144.3)">3</text>
<text x="315.1" y="149.3" transform="rotate(-90 315.1 149.3)">3</text>
<text x="324.1" y="144.3" transform="rotate(-90 324.1 144.3)">4</text>
<text x="325.3" y="149.2" transform="rotate(-90 325.3 149.2)">4</text>
<text x="354.7" y="145.6" transform="rotate(-90 354.7 145.6)">1</text>
<text x="372.3" y="145.9" transform="rotate(-90 372.3 145.9)">1</text>
<text x="92.1" y="152.1">Rotary_button</text>
<text x="111.7" y="151">4</text>
<text x="116.6" y="152.1">BTN</text>
<text x="125.4" y="152.1">A</text>
<text x="130.6" y="150.8">2</text>
<text x="130.6" y="153.3">1</text>
<text x="205.3" y="151">19</text>
<text x="205.3" y="153.6">22</text>
<text x="211.4" y="152.1">ADC6</text>
<text x="211.4" y="154.6">ADC7</text>
<text x="240.3" y="154.6">PC4/ADC4/SDA/PCINT12</text>
<text x="245.3" y="152.1">PC3/ADC3/PCINT11</text>
<text x="268.5" y="153.6">27</text>
<text x="268.5" y="151">26</text>
<text x="277.7" y="152.1">MS1</text>
<text x="278.2" y="154.6">ekran_sda</text>
<text x="354.7" y="154.4" transform="rotate(-90 354.7 154.4)">2</text>
<text x="363" y="153.6">LED</text>
<text x="372.3" y="154.6" transform="rotate(-90 372.3 154.6)">2</text>
<text x="380.5" y="153.8">LED</text>
<text x="142.2" y="160.5">100nF</text>
<text x="153.2" y="161.5">100nF</text>
<text x="240.5" y="157.2">PC5/ADC5/SCL/PCINT13</text>
<text x="243.7" y="159.8">PC6/RESET/PCINT14</text>
<text x="268.5" y="158.7">29</text>
<text x="268.5" y="156.1">28</text>
<text x="278.2" y="157.2">ekran_scl</text>
<text x="280" y="159.8">RESET</text>
<text x="290.8" y="161.6" transform="rotate(-90 290.8 161.6)">SCK</text>
<text x="308.9" y="158">1K</text>
<text x="324.9" y="158.2">1K</text>
<text x="209.9" y="163.7">ATMEGA328P</text>
<text x="209.9" y="166.2">VCC=+3.3V</text>
<text x="276.1" y="167.1">10k</text>
<text x="293.6" y="162.5" transform="rotate(-90 293.6 162.5)">MISO</text>
<text x="296.7" y="162.5" transform="rotate(-90 296.7 162.5)">MOSI</text>
<text x="271.2" y="178.8">+3.3v</text>
<text x="210.9" y="204.5">+12V</text>
<text x="225.1" y="205">+3.3V</text>
<text x="338.4" y="204.5">+12V</text>
<text x="381.6" y="205.5">+3.3V</text>
<text x="94.5" y="210.6">+3.3v</text>
<text x="278.2" y="215.1">1_1B</text>
<text x="288.7" y="214">1</text>
<text x="405.7" y="215.1">2_1B</text>
<text x="416.2" y="214">1</text>
<text x="217.4" y="219.9">4.7uF</text>
<text x="231.7" y="219.7">100nF</text>
<text x="278.2" y="217.7">1_1A</text>
<text x="278.2" y="220.2">1_2A</text>
<text x="288.7" y="216.6">2</text>
<text x="288.7" y="219.1">3</text>
<text x="288.7" y="221.7">4</text>
<text x="344.9" y="219.9">4.7uF</text>
<text x="358.4" y="219.9">100nF</text>
<text x="388.1" y="220.2">100nF</text>
<text x="405.7" y="217.7">2_1A</text>
<text x="405.7" y="220.2">2_2A</text>
<text x="416.2" y="216.6">2</text>
<text x="416.2" y="219.1">3</text>
<text x="416.2" y="221.7">4</text>
<text x="87.6" y="226.8">4.7uF</text>
<text x="101.1" y="226.8">1uF</text>
<text x="133.2" y="222.1">1uF</text>
<text x="142.4" y="222.4">1</text>
<text x="142.4" y="225">2</text>
<text x="142.4" y="227.5">3</text>
<text x="147.4" y="223.5">C2P</text>
<text x="147.4" y="226.1">C2N</text>
<text x="265" y="223.8">+12V</text>
<text x="278.2" y="222.8">1_2B</text>
<text x="292.2" y="226.7">SIL-100-04</text>
<text x="389.4" y="226.6">+12V</text>
<text x="405.7" y="222.8">2_2B</text>
<text x="419.7" y="226.7">SIL-100-04</text>
<text x="133.2" y="229.7">1uF</text>
<text x="142.4" y="230">4</text>
<text x="142.4" y="232.6">5</text>
<text x="147.4" y="228.6">C1P</text>
<text x="147.4" y="231.1">C1N</text>
<text x="147.4" y="233.7">VBAT</text>
<text x="204.1" y="233.6">100K</text>
<text x="215.6" y="231.4" transform="rotate(-90 215.6 231.4)">1_EN</text>
<text x="228.7" y="229.6">A4988</text>
<text x="331.6" y="233.6">100K</text>
<text x="342.9" y="231.7" transform="rotate(-90 342.9 231.7)">2_EN</text>
<text x="356.2" y="229.6">A4988</text>
<text x="123.9" y="235" transform="rotate(-90 123.9 235)">+3.3v</text>
<text x="142.4" y="235.1">6</text>
<text x="142.4" y="237.7">7</text>
<text x="147.4" y="236.2">VBREF</text>
<text x="147.4" y="238.8">VSS</text>
<text x="216.4" y="236.2">1_2B</text>
<text x="225.2" y="235.1">1</text>
<text x="225.2" y="237.7">2</text>
<text x="230.2" y="236.2">OUT2B</text>
<text x="230.2" y="238.8">ENABLE</text>
<text x="244.7" y="238.8">SENSE2</text>
<text x="247.7" y="236.2">VBB2</text>
<text x="256.8" y="240">27</text>
<text x="256.8" y="237.4">28</text>
<text x="292.4" y="236.2">+3.3V</text>
<text x="343.9" y="236.2">2_2B</text>
<text x="352.7" y="235.1">1</text>
<text x="352.7" y="237.7">2</text>
<text x="357.7" y="236.2">OUT2B</text>
<text x="357.7" y="238.8">ENABLE</text>
<text x="372.2" y="238.8">SENSE2</text>
<text x="375.2" y="236.2">VBB2</text>
<text x="384.4" y="240">27</text>
<text x="384.4" y="237.4">28</text>
<text x="419.9" y="236.2">+3.3V</text>
<text x="100.9" y="243.8">ekran_reset</text>
<text x="117.5" y="241.7">15k</text>
<text x="141.3" y="245.3">10</text>
<text x="142.4" y="240.2">8</text>
<text x="142.4" y="242.7">9</text>
<text x="147.4" y="241.3">VDD</text>
<text x="147.4" y="243.8">NRES</text>
<text x="186.8" y="245.2">100NF</text>
<text x="206.9" y="244.7">100NF</text>
<text x="225.2" y="240.2">3</text>
<text x="225.2" y="242.7">4</text>
<text x="225.2" y="245.3">5</text>
<text x="230.2" y="241.3">GND</text>
<text x="230.2" y="243.8">CP1</text>
<text x="245.9" y="241.3">OUT2A</text>
<text x="249.9" y="243.8">NC</text>
<text x="256.8" y="245">25</text>
<text x="256.8" y="242.5">26</text>
<text x="264.7" y="241.3">1_2A</text>
<text x="271.9" y="241.2">0.05R</text>
<text x="325.7" y="245.2">220NF</text>
<text x="334.4" y="244.7">100NF</text>
<text x="352.7" y="240.2">3</text>
<text x="352.7" y="242.7">4</text>
<text x="352.7" y="245.3">5</text>
<text x="357.7" y="241.3">GND</text>
<text x="357.7" y="243.8">CP1</text>
<text x="373.4" y="241.3">OUT2A</text>
<text x="377.4" y="243.8">NC</text>
<text x="384.4" y="245">25</text>
<text x="384.4" y="242.5">26</text>
<text x="392.2" y="241.3">2_2A</text>
<text x="399.3" y="241.2">0.05R</text>
<text x="81.6" y="248.9">ekran_sda</text>
<text x="82.3" y="246.4">ekran_scl</text>
<text x="141.3" y="250.4">12</text>
<text x="141.4" y="247.8">11</text>
<text x="147.4" y="246.4">SCL</text>
<text x="147.4" y="248.9">SDA</text>
<text x="147.4" y="251.5">IREF</text>
<text x="193.3" y="246.4">+12V</text>
<text x="225.2" y="250.4">7</text>
<text x="225.2" y="247.8">6</text>
<text x="230.2" y="246.4">CP2</text>
<text x="230.2" y="251.5">NC</text>
<text x="230.2" y="248.9">VCP</text>
<text x="244.7" y="248.9">SENSE1</text>
<text x="245.9" y="246.4">OUT1A</text>
<text x="247.7" y="251.5">VBB1</text>
<text x="256.8" y="250.1">23</text>
<text x="256.8" y="247.6">24</text>
<text x="264.7" y="246.4">1_1A</text>
<text x="271.9" y="251.3">0.05R</text>
<text x="297.4" y="251.2">20K</text>
<text x="319.5" y="246.1">+12V</text>
<text x="352.7" y="250.4">7</text>
<text x="352.7" y="247.8">6</text>
<text x="357.7" y="246.4">CP2</text>
<text x="357.7" y="251.5">NC</text>
<text x="357.7" y="248.9">VCP</text>
<text x="372.2" y="248.9">SENSE1</text>
<text x="373.4" y="246.4">OUT1A</text>
<text x="375.2" y="251.5">VBB1</text>
<text x="384.4" y="250.1">23</text>
<text x="384.4" y="247.6">24</text>
<text x="392.2" y="246.4">2_1A</text>
<text x="399.3" y="251.3">0.05R</text>
<text x="424.9" y="251.2">20K</text>
<text x="141.3" y="252.9">13</text>
<text x="141.3" y="255.4">14</text>
<text x="147.4" y="254">VCOM</text>
<text x="147.4" y="256.5">VCC</text>
<text x="215.2" y="252.3">220NF</text>
<text x="216.5" y="256.5">MS1</text>
<text x="224.1" y="258">10</text>
<text x="225.2" y="255.4">9</text>
<text x="225.2" y="252.9">8</text>
<text x="230.2" y="256.5">MS1</text>
<text x="230.2" y="254">VREG</text>
<text x="245.9" y="254">OUT1B</text>
<text x="249.9" y="256.5">NC</text>
<text x="256.8" y="255.2">21</text>
<text x="256.8" y="252.7">22</text>
<text x="256.8" y="257.7">20</text>
<text x="265" y="254">1_1B</text>
<text x="294.5" y="255.8" transform="rotate(-90 294.5 255.8)">1</text>
<text x="342.8" y="252.3">220NF</text>
<text x="344" y="256.5">MS1</text>
<text x="351.6" y="258">10</text>
<text x="352.7" y="255.4">9</text>
<text x="352.7" y="252.9">8</text>
<text x="357.7" y="256.5">MS1</text>
<text x="357.7" y="254">VREG</text>
<text x="373.4" y="254">OUT1B</text>
<text x="377.4" y="256.5">NC</text>
<text x="384.4" y="255.2">21</text>
<text x="384.4" y="252.7">22</text>
<text x="384.4" y="257.7">20</text>
<text x="392.5" y="254">2_1B</text>
<text x="395.5" y="257.8">1_DIR</text>
<text x="422.1" y="255.8" transform="rotate(-90 422.1 255.8)">1</text>
<text x="92.2" y="259.6">4.7K</text>
<text x="102.4" y="259.8">4.7K</text>
<text x="111.3" y="260.1">820K</text>
<text x="124.5" y="263.9">4.7uF</text>
<text x="138.7" y="263.9">4.7uF</text>
<text x="145.9" y="260.5">SSD1306</text>
<text x="216.5" y="259.1">MS2</text>
<text x="216.5" y="261.6">MS3</text>
<text x="224.1" y="263.1">12</text>
<text x="224.2" y="260.5">11</text>
<text x="230.2" y="259.1">MS2</text>
<text x="230.2" y="261.6">MS3</text>
<text x="244" y="261.6">GNDREF</text>
<text x="249.4" y="259.1">DIR</text>
<text x="256.8" y="262.8">18</text>
<text x="256.8" y="260.3">19</text>
<text x="266.5" y="258.3">1_DIR</text>
<text x="297.4" y="263.9">3MM SMD POT</text>
<text x="344" y="259.1">MS2</text>
<text x="344" y="261.6">MS3</text>
<text x="351.6" y="263.1">12</text>
<text x="351.7" y="260.5">11</text>
<text x="357.7" y="259.1">MS2</text>
<text x="357.7" y="261.6">MS3</text>
<text x="371.5" y="261.6">GNDREF</text>
<text x="376.9" y="259.1">DIR</text>
<text x="384.4" y="262.8">18</text>
<text x="384.4" y="260.3">19</text>
<text x="424.9" y="263.9">3MM SMD POT</text>
<text x="211.4" y="264">10K</text>
<text x="224.1" y="265.6">13</text>
<text x="224.1" y="268.1">14</text>
<text x="230.2" y="264.2">RESET</text>
<text x="230.2" y="266.7">ROSC</text>
<text x="230.2" y="269.2">SLEEP</text>
<text x="242.3" y="269.8" transform="rotate(-90 242.3 269.8)">PADGND</text>
<text x="247.5" y="266.7">STEP</text>
<text x="248.5" y="269.2">VDD</text>
<text x="248.8" y="264.2">REF</text>
<text x="256.8" y="267.9">16</text>
<text x="256.8" y="265.4">17</text>
<text x="265.7" y="269.7">+3.3V</text>
<text x="265.7" y="266.7">1_STEP</text>
<text x="288.7" y="265.4">2</text>
<text x="338.9" y="264">10K</text>
<text x="351.6" y="265.6">13</text>
<text x="351.6" y="268.1">14</text>
<text x="357.7" y="264.2">RESET</text>
<text x="357.7" y="266.7">ROSC</text>
<text x="357.7" y="269.2">SLEEP</text>
<text x="369.8" y="269.8" transform="rotate(-90 369.8 269.8)">PADGND</text>
<text x="375" y="266.7">STEP</text>
<text x="376" y="269.2">VDD</text>
<text x="376.3" y="264.2">REF</text>
<text x="384.4" y="267.9">16</text>
<text x="384.4" y="265.4">17</text>
<text x="393.2" y="269.7">+3.3V</text>
<text x="393.2" y="266.7">1_STEP</text>
<text x="416.2" y="265.4">2</text>
<text x="97.4" y="273.8">+3.3v</text>
<text x="197.4" y="271" transform="rotate(-90 197.4 271)">+3.3V</text>
<text x="210.9" y="271.9">100K</text>
<text x="241.2" y="275.9" transform="rotate(-90 241.2 275.9)">29</text>
<text x="256.8" y="270.4">15</text>
<text x="294.5" y="272.2" transform="rotate(-90 294.5 272.2)">3</text>
<text x="324.6" y="271.1" transform="rotate(-90 324.6 271.1)">+3.3V</text>
<text x="338.4" y="271.9">100K</text>
<text x="368.7" y="275.9" transform="rotate(-90 368.7 275.9)">29</text>
<text x="384.4" y="270.4">15</text>
<text x="422.1" y="272.2" transform="rotate(-90 422.1 272.2)">3</text>
</g>
</svg>
